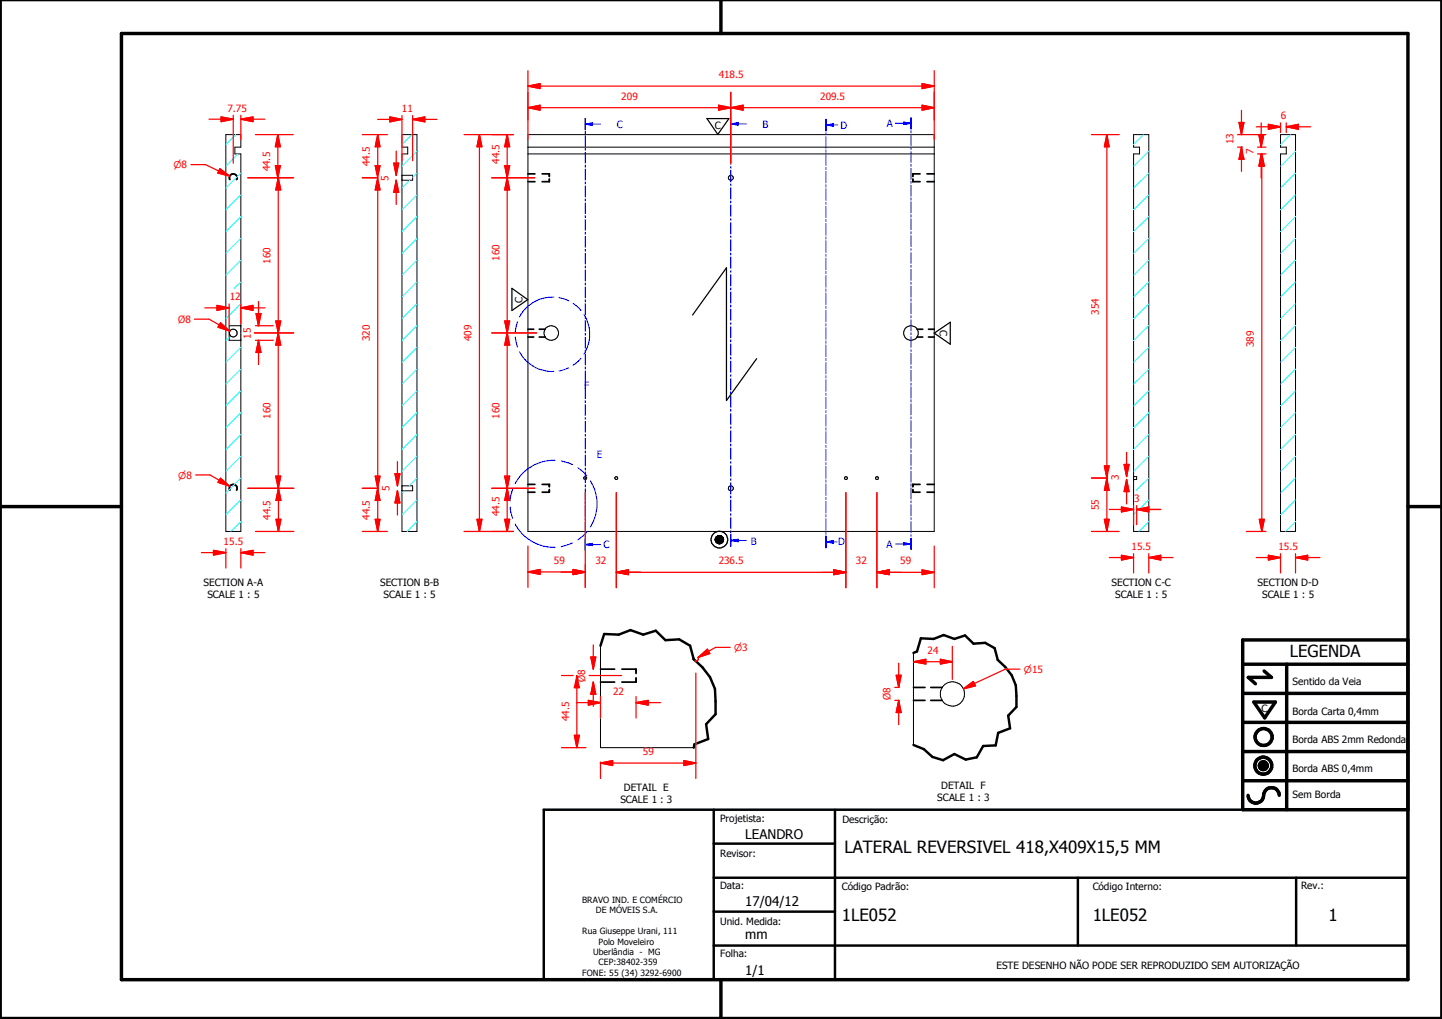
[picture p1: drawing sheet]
<svg xmlns="http://www.w3.org/2000/svg" width="297mm" height="210mm" viewBox="0 0 297 210" stroke-linecap="round" stroke-linejoin="round" font-family="sans-serif">
<g fill="none" stroke="#000" stroke-width=".21">
<path d="M46.5 27.7h3.1v2.6h-1.2v1.4h1.2v77.8h-3.1zM82.8 36.1h2.2v1h-2.2M82.8 27.7h3.1v81.8h-3.1v-77.8h1.2v-1.4h-1.2zM108.8 30.3h83.6M108.8 31.7h83.6M108.8 27.7h83.6v81.8h-83.6zM233.5 27.7h3.1v81.8h-3.1v-77.8h1.2v-1.4h-1.2zM263.8 27.7h3.1v81.8h-3.1v-77.8h1.2v-1.4h-1.2zM49.6 67.1h-2.4v3h2.4M126.7 98.3a.31 .31 0 0 1 .4 0 .31 .31 0 0 1 0 .4h-.3zM174 98.3h.5v.3l-.2 .2-.2-.1zM180.5 98.3h.3l.1 .3a.3 .3 0 0 1-.4 .1 .3 .3 0 0 1 0-.4z"/>
<path d="M233.5 98.8h.1M233.5 98.2h.6v.6h-.6M82.8 100.1h2.2v1h-2.2M147.4 111v.3zM147.4 111.1v.2zM147.4 110.8v.7zM147.4 110.8v.6zM147.4 110.9v.5zM147.4 110.9v.4zM147.5 110.7l.1-.1-.1 1zM147.5 110.7v.9zM147.5 110.7l-.1 .8z"/>
<path d="M147.6 110.6v1.1zM147.6 110.5v1.3zM147.7 110.5v1.3zM147.8 110.4h.1l-.1 1.5zM147.8 110.4v1.5zM147.9 110.4v1.5zM147.9 110.4v1.6zM148 110.3h.1l-.1 1.7zM148 110.3l-.1 1.7zM148.1 110.3v1.7zM148.1 110.3v1.7h-.1zM148.2 110.3h.1l-.1 1.7z"/>
<path d="M148.2 110.3l-.1 1.7zM148.3 110.3v1.7h-.1zM148.3 110.3v1.7zM148.4 110.3l-.1 1.7zM148.4 110.3v1.7zM148.5 110.4l-.1 1.6zM148.5 110.4v1.6zM148.5 110.4v1.5zM148.6 110.4l-.1 1.5zM148.6 110.4v1.5zM148.7 110.5l-.1 1.4zM148.7 110.5v1.3z"/>
<path d="M148.8 110.5l-.1 1.3zM148.8 110.5v1.3zM148.8 110.6v1.2zM148.8 110.6v1.1zM148.9 110.7l-.1 1zM148.9 110.7v.9zM149 110.8l-.1 .8zM149 110.8v.7zM149 110.9v.6zM149 110.9v.5zM149 111v.4zM149 111v.3z"/>
<path d="M149 111.1v.2zM123.7 133v21h19.2M142.9 135.7l.1 .3 .3 .1M188.2 134.5v19M259.4 157.6l1.6 .1zM259.4 157.7l1.6 .1zM259.4 157.8l1.6 .1zM259.4 157.9h1.6v.1zM259.4 157.9l1.6 .1h-1.5zM259.4 157.6h1.6zM259.5 158h1.5zM259.5 158l1.4 .1z"/>
<path d="M259.5 157.5l1.5 .1zM259.5 158.1h1.4zM259.5 157.4l1.5 .1zM259.5 158.1l1.4 .1zM259.5 157.3l1.4 .1zM259.6 158.2h1.3zM259.6 158.2h1.2zM259.6 157.2l1.3 .1zM259.6 158.2l1.2 .1zM259.6 157.2h1.3zM259.7 158.3h1.1zM259.7 158.3l1 .1z"/>
<path d="M259.7 157.1l1.1 .1zM259.7 157.1h1.1zM259.8 158.4h.9zM259.8 158.4h.8zM259.8 157.1h1zM259.8 157.1h.9zM259.8 158.4l.8 .1zM259.8 157l.9 .1zM259.8 157h.8zM259.9 158.5h.7zM259.9 158.5h.6zM259.9 157h.7z"/>
<path d="M260 158.5h.5zM260 158.5h.4zM260 157h.6zM260.1 158.5h.3zM260.1 158.5h.2zM260.1 156.9l.4 .1zM260.1 156.9h.3zM260.1 156.9h.2z"/>
<circle cx="150.5" cy="36.6" r=".5"/>
<circle cx="48" cy="68.6" r=".8"/>
<circle cx="113.6" cy="68.6" r="1.49"/>
<circle cx="187.7" cy="68.6" r="1.5"/>
<circle cx="120.6" cy="98.5" r=".3"/>
<circle cx="150.6" cy="100.6" r=".51"/>
<circle cx="196.2" cy="142.9" r="2.51"/>
</g>
<g fill="#000">
<circle cx="113.2" cy="99.8" r=".18"/>
<circle cx="188" cy="99.8" r=".18"/>
<circle cx="131" cy="137.8" r=".18"/>
</g>
<g fill="none" stroke="#000" stroke-width=".35">
<path d="M47.4 37a.79 .79 0 0 1 .6-1.2 .79 .79 0 0 1 .7 1.2M108.8 35.8h1.4M108.8 37.4h1.4M111.7 35.8h1.5v.6M113.2 36.9v.5h-1.5M188 36.9v.5h1.5M189.5 35.8h-1.5v.6M191 35.8h1.4M191 37.4h1.4M108.8 67.8h1.1M108.8 69.4h1.1M111.1 67.8h1.2"/>
<path d="M111.1 69.4h1.2M188.9 67.8h1.2M188.9 69.4h1.2M191.3 67.8h1.1M191.3 69.4h1.1M108.8 99.8h1.4M111.7 99.8h1.5v.5M189.5 99.8h-1.5v.5M191 99.8h1.4M47.4 101a.79 .79 0 0 1 .6-1.2 .79 .79 0 0 1 .7 1.2M108.8 101.4h1.4M113.2 100.8v.6h-1.5"/>
<path d="M188 100.8v.6h1.5M191 101.4h1.4M123.7 137.8h2.9M128.1 137.8h2.9v.9M131 139.6v.9h-2.9M123.7 140.5h2.9M188.2 141.6h2.3M188.2 144.3h2.3M191.7 141.6h2.4M191.7 144.3h2.4"/>
</g>
<path d="M123.7 133l.8-2.4 3 .1 2.4-.9 2.6 .9 2.6-.8 2 2 2.8-.2 2.3 1.3 .7 2.8a13 13 0 0 1 4.4 6.1l.1 5.2-1.9 2.1 .4 3-2.9 1.1-.1 .7M188.2 134.5l.7-.3 .8-2.7 2.6 .1 2.1-.8 2.2 .8 2.2-.7 1.7 1.7 2.4-.2 2 1.1 .6 2.4 1.5 1.5 1.4 1.7 .9 2.1 .1 2.2v2.2l-1.7 1.8 .4 2.6-2.5 1-.5 2.5-2.6 .2-1.3 2.3-2.3 .5-2.3-1.2-2.3 1.3-2.2-.7-1.8-1.6-2.1-.8M112 166.8h178v35h-178zM147 173.8h25M147 166.8v35M172 166.8v35M147 194.8h143M147 180.8h143M147 187.8h25M222 180.8v14M267 180.8v14" fill="none" stroke="#000" stroke-width=".51"/>
<g fill="#000">
<path d="M147.4 110.9v.4zM147.4 111v.3zM147.4 111.1v.2zM147.5 110.7l-.1 .8zM147.4 110.8v.7zM147.4 110.8v.6zM147.4 110.9v.5zM147.5 110.7l.1-.1-.1 1zM147.5 110.7v.9zM147.6 110.6v1.1zM147.6 110.5v1.3zM147.7 110.5v1.3z"/>
<path d="M147.8 110.4h.1l-.1 1.5zM147.8 110.4v1.5zM147.9 110.4v1.5zM147.9 110.4v1.6zM148 110.3h.1l-.1 1.7zM148 110.3l-.1 1.7zM148.1 110.3v1.7zM148.1 110.3v1.7h-.1zM148.2 110.3h.1l-.1 1.7zM148.2 110.3l-.1 1.7zM148.3 110.3v1.7h-.1zM148.3 110.3v1.7z"/>
<path d="M148.4 110.3l-.1 1.7zM148.4 110.3v1.7zM148.5 110.4l-.1 1.6zM148.5 110.4v1.6zM148.5 110.4v1.5zM148.6 110.4l-.1 1.5zM148.6 110.4v1.5zM148.7 110.5l-.1 1.4zM148.7 110.5v1.3zM148.8 110.5l-.1 1.3zM148.8 110.5v1.3zM148.8 110.6v1.2z"/>
<path d="M148.8 110.6v1.1zM148.9 110.7l-.1 1zM148.9 110.7v.9zM149 110.8l-.1 .8zM149 110.8v.7zM149 110.9v.6zM149 110.9v.5zM149 111v.4zM149 111v.3zM149 111.1v.2zM259.4 157.6h1.6zM259.5 157.5l1.5 .1z"/>
<path d="M259.5 157.4l1.5 .1zM259.5 157.3l1.4 .1zM259.6 157.2l1.3 .1zM259.6 157.2h1.3zM259.7 157.1l1.1 .1zM259.7 157.1h1.1zM259.8 157.1h1zM259.8 157.1h.9zM259.8 157l.9 .1zM259.8 157h.8zM259.9 157h.7zM260 157h.6z"/>
<path d="M260.1 156.9l.4 .1zM260.1 156.9h.3zM260.1 156.9h.2zM260.1 158.5h.2zM260 158.5h.4zM260.1 158.5h.3zM259.9 158.5h.6zM260 158.5h.5zM259.8 158.4l.8 .1zM259.9 158.5h.7zM259.8 158.4h.8zM259.7 158.3l1 .1z"/>
<path d="M259.8 158.4h.9zM259.6 158.2l1.2 .1zM259.7 158.3h1.1zM259.6 158.2h1.2zM259.5 158.1l1.4 .1zM259.6 158.2h1.3zM259.5 158l1.4 .1zM259.5 158.1h1.4zM259.4 157.9l1.6 .1h-1.5zM259.5 158h1.5zM259.4 157.6l1.6 .1zM259.4 157.7l1.6 .1z"/>
<path d="M259.4 157.8l1.6 .1zM259.4 157.9h1.6v.1z"/>
</g>
<g fill="none" stroke="#000" stroke-width=".71">
<path d="M148.5 0v6.9M297 -.1v209.9h-297v-209.9M25 6.9h265v194.9h-265zM0 104.4h25M290 104.4h7M256 136.8h34M260.4 138.2l1.5 1.3h-4.8l1.5 1.3M265 136.8v30M290 131.8h-34v35h34M256 154.8h34M256 148.8h34M256 142.8h34"/>
<path d="M258.3 144.6h4.4l-2.2 3.3zM256 160.8h34M257.1 163.8a1.62 1.62 0 0 0 1.8 1.6 1.62 1.62 0 0 0 1.4-1.9 1.63 1.63 0 0 1 1.7-1.2 1.63 1.63 0 0 1 1.5 1.5M148.5 201.8v8"/>
<circle cx="260.2" cy="157.7" r="1.76"/>
<circle cx="260.2" cy="157.7" r=".82"/>
<circle cx="260.3" cy="151.8" r="1.76"/>
</g>
<g fill="none" stroke="#00f" stroke-width=".21">
<path d="M187.7 24.3v2.2M187.7 26.9v.5M187.7 27.8v2.2M187.7 30.4v.4M187.7 31.2v2.2M187.7 33.8v.5M187.7 34.7v2.3M187.7 37.3v.5M187.7 38.1v2.3M187.7 40.8v.4M187.7 41.6v2.3M187.7 44.2v.5"/>
<path d="M187.7 45.1v2.2M187.7 47.7v.5M187.7 48.6v2.2M187.7 51.2v.4M187.7 52v2.3M187.7 54.7v.4M187.7 55.5v2.2M187.7 58.1v.4M187.7 58.9v2.3M187.7 61.6v.4M187.7 62.4v2.2M187.7 65v.5"/>
<path d="M187.7 65.9v2.3M187.7 68.5v.5M187.7 69.3v2.3M187.7 72v.4M187.7 72.8v2.3M187.7 75.4v.5M187.7 76.3v2.2M187.7 78.9v.5M187.7 79.7v2.3M187.7 82.3v.5M187.7 83.2v2.3M187.7 85.9v.4"/>
<path d="M187.7 86.7v2.2M187.7 89.3v.4M187.7 90.1v2.3M187.7 92.8v.4M187.7 93.6v2.2M187.7 96.2v.5M187.7 97.1v2.2M187.7 99.7v.5M186.1 112.1h1.6M187.7 100.5v2.3M187.7 103.2v.4M187.7 104v2.3"/>
<path d="M187.7 106.6v.5M187.7 107.4v2.3M187.7 110.1v.4M187.7 110.9v2.3"/>
</g>
<path d="M187.7 24.3v2.2M187.7 110.9v2.3" fill="none" stroke="#00f" stroke-width=".3"/>
<path d="M186.1 111.8l1.6 .3-1.6 .2z" fill="#00f"/>
<path d="M186.1 25.4h1.6M184.4 112.1h1.7M186.1 111.8l1.6 .3-1.6 .2z" fill="none" stroke="#00f" stroke-width=".21"/>
<path d="M186.1 25.1l1.6 .3-1.6 .3z" fill="#00f"/>
<g fill="none" stroke="#00f" stroke-width=".21">
<path d="M150.5 24.3v2.4M150.5 27.1v.5M150.5 27.9v2.4M150.5 30.7v.4M150.5 31.5v2.4M150.5 34.2v.5M150.5 35.1v2.4M150.5 37.8v.5M150.5 38.7v2.3M184.4 25.4h1.7M186.1 25.1l1.6 .3-1.6 .3zM150.5 41.4v.4"/>
<path d="M150.5 42.2v2.4M150.5 45v.4M150.5 45.8v2.4M150.5 48.6v.4M150.5 49.4v2.3M150.5 52.1v.4M150.5 52.9v2.4M150.5 55.7v.4M150.5 56.5v2.4M150.5 59.3v.4M150.5 60.1v2.3M150.5 62.8v.5"/>
<path d="M150.5 63.7v2.3M150.5 66.4v.5M150.5 67.3v2.3M150.5 70v.4M150.5 70.8v2.4M150.5 73.6v.4M150.5 74.4v2.4M150.5 77.1v.5M150.5 78v2.3M150.5 80.7v.5M150.5 81.5v2.4M150.5 84.3v.5"/>
<path d="M150.5 85.1v2.4M150.5 87.9v.4M150.5 88.7v2.4M150.5 91.4v.5M150.5 92.2v2.5M150.5 95v.5M150.5 95.8v2.4M150.5 98.6v.4M150.5 99.4v2.4M150.5 102.2v.4M150.5 103v2.4M150.5 105.7v.5"/>
<path d="M150.5 106.6v2.3M150.5 109.3v.5M150.5 110.1v2.4M150.5 111.3h1.6"/>
</g>
<g fill="none" stroke="#0ff" stroke-width=".21">
<path d="M48.6 27.7l-2.1 2.1M49 31.7l-2.5 2.5M49.6 35.6l-3.1 3.1M49.6 53.6l-3.1 3.1M49.6 49.1l-3.1 3.1M49.6 44.6l-3.1 3.1M49.6 40.1l-3.1 3.1M49.6 58.1l-1.4 1.4M47.2 69.5l-.7 .6M49.6 62.6l-3.1 3.1M49.6 76l-3.1 3.1M49.6 71.5l-3.1 3.1"/>
<path d="M49.6 98.5l-3.1 3.1M49.6 94l-3.1 3.1M49.6 89.5l-3.1 3.1M49.6 85l-3.1 3.1M49.6 80.5l-3.1 3.1M49.6 107.4l-2.1 2.1M49.6 103l-3.1 3"/>
</g>
<path d="M150.5 24.3v2.4M150.5 110.1v2.4" fill="none" stroke="#00f" stroke-width=".3"/>
<path d="M150.5 111.3l1.6-.2v.5z" fill="#00f"/>
<path d="M150.5 25.5h1.6M150.5 111.3l1.6-.2v.5zM152.1 111.3h1.7" fill="none" stroke="#00f" stroke-width=".21"/>
<path d="M150.5 25.5l1.6-.2v.5z" fill="#00f"/>
<g fill="none" stroke="#00f" stroke-width=".21">
<path d="M120.6 24.4v2.3M120.6 27.1v.4M120.6 27.9v2.3M120.6 30.6v.4M120.6 31.4v2.2M120.6 34v.5M120.6 34.8v2.3M120.6 37.5v.4M120.6 38.3v2.3M150.5 25.5l1.6-.2v.5zM152.1 25.5h1.7M120.6 40.9v.5"/>
<path d="M120.6 41.8v2.2M120.6 44.4v.4M120.6 45.2v2.3M120.6 47.8v.5M120.6 48.7v2.3M120.6 51.4v.4M120.6 52.2v2.2M120.6 54.8v.4M120.6 55.6v2.3M120.6 58.3v.4M120.6 59.1v2.2M120.6 61.7v.5"/>
<path d="M120.6 62.5v2.3M120.6 65.2v.4M120.6 66v2.3M120.6 68.7v.4M120.6 69.5v2.3M120.6 72.1v.5M120.6 72.9v2.3M120.6 75.6v.4M120.6 76.4v2.3M120.6 79v.5M120.6 79.9v2.2M120.6 82.5v.4"/>
<path d="M120.6 83.3v2.3M120.6 86v.4M120.6 86.8v2.3M120.6 89.5v.4M120.6 90.3v2.2M120.6 92.9v.4M120.6 93.7v2.3M120.6 96.4v.4M120.6 97.2v2.2M120.6 99.8v.5M120.6 100.7v2.2M120.6 103.3v.4"/>
<path d="M120.6 104.1v2.3M120.6 106.8v.4M120.6 107.6v2.3M120.6 110.2v.5M120.6 111v2.3M120.6 112.2h1.4"/>
</g>
<g fill="none" stroke="#0ff" stroke-width=".21">
<path d="M84.4 37.1l-1.6 1.6M84.8 27.7l-2 2.1M85.9 35.6l-.9 .9M85.9 31.2l-3.1 3M85.9 58.1l-3.1 3.1M85.9 53.6l-3.1 3.1M85.9 49.1l-3.1 3.1M85.9 44.6l-3.1 3.1M85.9 40.1l-3.1 3.1M85.9 76l-3.1 3.1M85.9 71.5l-3.1 3.1M85.9 67.1l-3.1 3"/>
<path d="M85.9 62.6l-3.1 3.1M85.9 98.5l-1.6 1.6M85.9 94l-3.1 3.1M85.9 89.5l-3.1 3.1M85.9 85l-3.1 3.1M85.9 80.5l-3.1 3.1M83.3 101.1l-.5 .5M85.9 107.4l-2 2.1M85.9 103l-3.1 3"/>
</g>
<path d="M120.6 24.4v2.3M120.6 111v2.3" fill="none" stroke="#00f" stroke-width=".3"/>
<path d="M120.6 112.2l1.4-.3v.5z" fill="#00f"/>
<path d="M120.6 25.6h1.4M120.6 112.2l1.4-.3v.5zM122 112.2h1.7" fill="none" stroke="#00f" stroke-width=".21"/>
<path d="M120.6 25.6l1.4-.3v.5z" fill="#00f"/>
<g fill="none" stroke="#00f" stroke-width=".21">
<path d="M120.6 25.6l1.4-.3v.5zM122 25.6h1.7M170.1 24.6v2.3M170.1 27.3v.5M170.1 28.2v2.3M170.1 30.9v.5M170.1 31.7v2.4M170.1 34.5v.4M170.1 35.3v2.4M170.1 38.1v.4M170.1 38.9v2.4M170.1 25.7h1.6"/>
<path d="M170.1 41.7v.4M170.1 42.5v2.3M170.1 45.2v.4M170.1 46v2.4M170.1 48.8v.4M170.1 49.6v2.4M170.1 52.4v.4M170.1 53.2v2.4M170.1 55.9v.5M170.1 56.8v2.3M170.1 59.5v.5M170.1 60.4v2.3"/>
<path d="M170.1 63.1v.4M170.1 63.9v2.4M170.1 66.7v.4M170.1 67.5v2.3M170.1 70.2v.5M170.1 71.1v2.3M170.1 73.8v.5M170.1 74.7v2.3M170.1 77.4v.5M170.1 78.2v2.4M114.3 94.8a9.1 9.1 0 0 0-8.2 4.8M115.6 95l2.3 .7"/>
<path d="M119 96.4l1.2 .8 .7 .8M121.6 99a8.9 8.9 0 0 1 0 9.5M170.1 81v.4M170.1 81.8v2.4M170.1 84.6v.4M170.1 85.4v2.4M170.1 88.1v.5M170.1 88.9v2.5M170.1 91.7v.5M170.1 92.5v2.4M170.1 95.3v.5M170.1 96.1v2.4"/>
<path d="M170.1 98.9v.4M170.1 99.7v2.4M105.1 104.4l.1 1.2 .4 1.2M105.6 100.7l-.4 1.3-.1 1.2M106.1 107.9a9.1 9.1 0 0 0 8.2 4.8M117.9 111.8l-2.3 .8M120.9 109.5l-.7 .8-1.2 .9M170.1 102.4v.5M170.1 103.3v2.4M170.1 106v.5M170.1 106.8v2.4M170.1 109.6v.5"/>
<path d="M170.1 110.4v2.4"/>
</g>
<g fill="none" stroke="#0ff" stroke-width=".21">
<path d="M235.5 27.7l-2 2.1M236.6 35.6l-3.1 3.1M236.6 31.2l-3.1 3M236.6 58.1l-3.1 3.1M236.6 53.6l-3.1 3.1M236.6 49.1l-3.1 3.1M236.6 44.6l-3.1 3.1M236.6 40.1l-3.1 3.1M236.6 76l-3.1 3.1M236.6 71.5l-3.1 3.1M236.6 67.1l-3.1 3M236.6 62.6l-3.1 3.1"/>
<path d="M236.6 94l-3.1 3.1M236.6 89.5l-3.1 3.1M236.6 85l-3.1 3.1M236.6 80.5l-3.1 3.1M236.6 98.5l-2.5 2.5M235.5 104.1l-2 1.9M236.6 107.4l-2 2.1M236.6 103l-1.1 1"/>
</g>
<path d="M170.1 24.6v2.3M170.1 110.4v2.4" fill="none" stroke="#00f" stroke-width=".3"/>
<path d="M170.1 25.7l1.6-.2v.5z" fill="#00f"/>
<path d="M170.1 25.7l1.6-.2v.5zM171.7 25.7h.9M170.1 111.6h1.6" fill="none" stroke="#00f" stroke-width=".21"/>
<path d="M170.1 111.6l1.6-.2v.5z" fill="#00f"/>
<path d="M106.1 69.4l.5 2.1M106.6 66.3l-.5 2M107 72.5a7.6 7.6 0 0 0 7.1 4M114.1 61.2a7.7 7.7 0 0 0-7.1 4.1M115.1 61.3l2.1 .7M117.2 75.8l-2.1 .6M118.1 62.5l1.6 1.5M119.7 73.8l-1.6 1.4M120.3 64.8a7.6 7.6 0 0 1 0 8.1M170.1 111.6l1.6-.2v.5zM171.7 111.6h.7" fill="none" stroke="#00f" stroke-width=".21"/>
<g fill="none" stroke="#0ff" stroke-width=".21">
<path d="M265.8 27.7l-2 2.1M266.9 35.6l-3.1 3.1M266.9 31.2l-3.1 3M266.9 58.1l-3.1 3.1M266.9 53.6l-3.1 3.1M266.9 49.1l-3.1 3.1M266.9 44.6l-3.1 3.1M266.9 40.1l-3.1 3.1M266.9 76l-3.1 3.1M266.9 71.5l-3.1 3.1M266.9 67.1l-3.1 3M266.9 62.6l-3.1 3.1"/>
<path d="M266.9 98.5l-3.1 3.1M266.9 94l-3.1 3.1M266.9 89.5l-3.1 3.1M266.9 85l-3.1 3.1M266.9 80.5l-3.1 3.1M266.9 107.4l-2.1 2.1M266.9 103l-3.1 3"/>
</g>
<path d="M108.8 17.7h2.4" fill="none" stroke="#f00" stroke-width=".25"/>
<path d="M108.8 17.7l2.4-.5v1z" fill="#f00"/>
<path d="M108.8 17.7l2.4-.5v1zM189.9 17.7h2.5" fill="none" stroke="#f00" stroke-width=".25"/>
<path d="M189.9 17.2l2.5 .5-2.5 .5z" fill="#f00"/>
<path d="M108.8 14.6v10.1M111.2 17.7h78.7M189.9 17.2l2.5 .5-2.5 .5zM192.4 14.6v10.1M104.5 27.7v2.5" fill="none" stroke="#f00" stroke-width=".25"/>
<path d="M104.5 27.7l.5 2.5h-1z" fill="#f00"/>
<path d="M104.5 27.7l.5 2.5h-1zM104.5 34.1v2.5" fill="none" stroke="#f00" stroke-width=".25"/>
<path d="M104 34.1h1l-.5 2.5z" fill="#f00"/>
<path d="M101.3 27.7h4.4M101.3 36.6h8.8M104 34.1h1l-.5 2.5zM104.5 30.2v3.9M104.5 36.6v2.5" fill="none" stroke="#f00" stroke-width=".25"/>
<path d="M104.5 36.6l.5 2.5h-1z" fill="#f00"/>
<path d="M104.5 36.6l.5 2.5h-1zM104.5 66.1v2.5" fill="none" stroke="#f00" stroke-width=".25"/>
<path d="M104 66.1h1l-.5 2.5z" fill="#f00"/>
<path d="M101.3 36.6h8.8M104.5 39.1v27M101.3 68.6h9.2M104 66.1h1l-.5 2.5zM104.5 68.6v2.5" fill="none" stroke="#f00" stroke-width=".25"/>
<path d="M104.5 68.6l.5 2.5h-1z" fill="#f00"/>
<path d="M104.5 68.6l.5 2.5h-1zM104.5 98.1v2.5" fill="none" stroke="#f00" stroke-width=".25"/>
<path d="M104 98.1h1l-.5 2.5z" fill="#f00"/>
<path d="M101.3 68.6h9.2M104.5 71.1v27M104 98.1h1l-.5 2.5zM101.3 100.6h8.8M104.5 100.6v2.5" fill="none" stroke="#f00" stroke-width=".25"/>
<path d="M104.5 100.6l.5 2.5h-1z" fill="#f00"/>
<path d="M104.5 100.6l.5 2.5h-1zM104.5 107v2.5" fill="none" stroke="#f00" stroke-width=".25"/>
<path d="M104 107h1l-.5 2.5z" fill="#f00"/>
<path d="M98.8 27.7v2.5M101.3 109.5h4.4M101.3 100.6h8.8M104 107h1l-.5 2.5zM104.5 103.1v3.9" fill="none" stroke="#f00" stroke-width=".25"/>
<path d="M98.8 27.7l.5 2.5h-1z" fill="#f00"/>
<path d="M98.8 27.7l.5 2.5h-1zM98.8 107v2.5" fill="none" stroke="#f00" stroke-width=".25"/>
<path d="M98.3 107h1l-.5 2.5z" fill="#f00"/>
<path d="M95.6 27.7h10.1M98.8 30.2v76.8M95.6 109.5h10.1M98.3 107h1l-.5 2.5zM108.8 117.8h2.4" fill="none" stroke="#f00" stroke-width=".25"/>
<path d="M108.8 117.8l2.4-.5v1z" fill="#f00"/>
<path d="M108.8 117.8l2.4-.5v1zM118.1 117.8h2.5" fill="none" stroke="#f00" stroke-width=".25"/>
<path d="M118.1 117.3l2.5 .5-2.5 .5z" fill="#f00"/>
<path d="M108.8 112.5v8.5M111.2 117.8h6.9M118.1 117.3l2.5 .5-2.5 .5zM118.1 117.9h2.5M120.6 116.3v4.7" fill="none" stroke="#f00" stroke-width=".25"/>
<path d="M118.1 117.4l2.5 .5-2.5 .5z" fill="#f00"/>
<path d="M118.1 117.4l2.5 .5-2.5 .5zM127 117.9h2.5" fill="none" stroke="#f00" stroke-width=".25"/>
<path d="M127 117.9l2.5-.5v1z" fill="#f00"/>
<path d="M115.5 117.9h2.6M120.6 101.5v19.5M127 117.9l2.5-.5v1zM127 101.5v19.5M131.9 117.9h-4.9" fill="none" stroke="#f00" stroke-width=".25"/>
<path d="M127 117.9l2.5-.5v1z" fill="#f00"/>
<path d="M127 117.9l2.5-.5v1zM171.7 117.9h2.5" fill="none" stroke="#f00" stroke-width=".25"/>
<path d="M171.7 117.4l2.5 .5-2.5 .5z" fill="#f00"/>
<path d="M127 101.5v19.6M129.5 117.9h44.7M171.7 117.4l2.5 .5-2.5 .5zM174.2 101.5v19.6" fill="none" stroke="#f00" stroke-width=".25"/>
<path d="M171.7 117.4l2.5 .5-2.5 .5z" fill="#f00"/>
<path d="M171.7 117.4l2.5 .5-2.5 .5zM180.6 117.9h2.6" fill="none" stroke="#f00" stroke-width=".25"/>
<path d="M180.6 117.9l2.6-.5v1z" fill="#f00"/>
<path d="M169.2 117.9h2.5M174.2 101.5v19.6M180.6 117.9l2.6-.5v1zM180.6 117.9h5M180.6 101.5v19.6" fill="none" stroke="#f00" stroke-width=".25"/>
<path d="M180.6 117.9l2.6-.5v1z" fill="#f00"/>
<path d="M180.6 117.9l2.6-.5v1zM189.9 117.9h2.5" fill="none" stroke="#f00" stroke-width=".25"/>
<path d="M189.9 117.4l2.5 .5-2.5 .5z" fill="#f00"/>
<path d="M180.6 101.5v19.6M183.2 117.9h6.7M189.9 117.4l2.5 .5-2.5 .5zM192.4 112.5v8.6M121.2 144.7h2.5" fill="none" stroke="#f00" stroke-width=".25"/>
<path d="M121.2 144.3l2.5 .4-2.5 .5z" fill="#f00"/>
<path d="M121.2 144.3l2.5 .4-2.5 .5zM131 144.7h2.5" fill="none" stroke="#f00" stroke-width=".25"/>
<path d="M131 144.7l2.5-.4v.9z" fill="#f00"/>
<path d="M118.7 144.7h2.5M123.7 143.5v4.4M131 144.7l2.5-.4v.9zM131 143.5v4.4M133.5 144.7h2.6" fill="none" stroke="#f00" stroke-width=".25"/>
<path d="M118.8 139.1l.5 2.5h-1z" fill="#f00"/>
<path d="M118.8 139.1l.5 2.5h-1zM118.3 141.6h1M118.8 151.5v2.5" fill="none" stroke="#f00" stroke-width=".25"/>
<path d="M118.3 151.5h1l-.5 2.5z" fill="#f00"/>
<path d="M115.7 139.1h2.4M121.4 139.1h6.7M115.7 154h5M118.3 151.5h1l-.5 2.5zM118.4 141.3l-.1 .3M118.8 141.3v10.2M119.2 141.3l.1 .3M140.9 157.2h2.4" fill="none" stroke="#f00" stroke-width=".25"/>
<path d="M140.9 156.7l2.4 .5-2.4 .5z" fill="#f00"/>
<path d="M123.7 157.2h2.5M140.9 156.7l2.4 .5-2.4 .5z" fill="none" stroke="#f00" stroke-width=".25"/>
<path d="M123.7 157.2l2.5-.5v1z" fill="#f00"/>
<path d="M122.2 135.3v2.5M143.3 138.6v21.8M123.7 157.2l2.5-.5v1zM123.7 157v3.4M126.2 157.2h14.7" fill="none" stroke="#f00" stroke-width=".25"/>
<path d="M121.7 135.3h1l-.5 2.5z" fill="#f00"/>
<path d="M121.7 135.3h1l-.5 2.5zM122.2 140.5v2.5" fill="none" stroke="#f00" stroke-width=".25"/>
<path d="M122.2 140.5l.5 2.5h-1z" fill="#f00"/>
<path d="M232.1 95.7v2.5M122.2 132.8v2.5M122.2 140.5l.5 2.5h-1zM122.2 143v2.5" fill="none" stroke="#f00" stroke-width=".25"/>
<path d="M231.6 95.7h1l-.5 2.5z" fill="#f00"/>
<path d="M231.6 95.7h1l-.5 2.5zM232.1 98.8v2.5" fill="none" stroke="#f00" stroke-width=".25"/>
<path d="M232.1 98.8l.5 2.5h-1z" fill="#f00"/>
<path d="M232.1 98.8l.5 2.5h-1zM232.1 93.2v2.5M232.1 101.3v2.5M234.1 104.9h2.5" fill="none" stroke="#f00" stroke-width=".25"/>
<path d="M234.1 104.9l2.5-.5v1.1z" fill="#f00"/>
<path d="M231 104.9h2.5M234.1 104.9l2.5-.5v1.1z" fill="none" stroke="#f00" stroke-width=".25"/>
<path d="M231 104.4l2.5 .5-2.5 .6z" fill="#f00"/>
<path d="M53.3 64.6v2.5M228.5 104.9h2.5M231 104.4l2.5 .5-2.5 .6zM233.5 104.1v4M234.1 104.1v4M235.5 104.9h3.6" fill="none" stroke="#f00" stroke-width=".25"/>
<path d="M52.7 64.6h1.1l-.5 2.5z" fill="#f00"/>
<path d="M52.7 64.6h1.1l-.5 2.5zM53.3 70.1v2.5" fill="none" stroke="#f00" stroke-width=".25"/>
<path d="M53.3 70.1l.5 2.5h-1.1z" fill="#f00"/>
<path d="M57.2 27.7v2.5M52.6 67.1h3.7M52.6 70.1h3.7M53.3 70.1l.5 2.5h-1.1zM53.3 62.1v2.5M53.3 72.6v2.5" fill="none" stroke="#f00" stroke-width=".25"/>
<path d="M57.2 27.7l.5 2.5h-1z" fill="#f00"/>
<path d="M57.2 27.7l.5 2.5h-1zM57.2 34.1v2.5" fill="none" stroke="#f00" stroke-width=".25"/>
<path d="M56.7 34.1h1l-.5 2.5z" fill="#f00"/>
<path d="M51.1 36.6h9.3M52.6 27.7h7.8M56.7 34.1h1l-.5 2.5zM57.2 30.2v3.9M57.3 36.6v2.5" fill="none" stroke="#f00" stroke-width=".25"/>
<path d="M57.3 36.6l.5 2.5h-1z" fill="#f00"/>
<path d="M57.3 36.6l.5 2.5h-1zM57.3 66.1v2.5" fill="none" stroke="#f00" stroke-width=".25"/>
<path d="M56.8 66.1h1l-.5 2.5z" fill="#f00"/>
<path d="M51.1 36.6h9.4M57.3 39.1v27M52.4 68.6h8.1M56.8 66.1h1l-.5 2.5zM57.3 68.6v2.5" fill="none" stroke="#f00" stroke-width=".25"/>
<path d="M57.3 68.6l.5 2.5h-1z" fill="#f00"/>
<path d="M57.3 68.6l.5 2.5h-1zM57.3 98.1v2.5" fill="none" stroke="#f00" stroke-width=".25"/>
<path d="M56.8 98.1h1l-.5 2.5z" fill="#f00"/>
<path d="M52.4 68.6h8.1M57.3 71.1v27M56.8 98.1h1l-.5 2.5zM51.1 100.6h9.4M57.4 100.6v2.5" fill="none" stroke="#f00" stroke-width=".25"/>
<path d="M57.4 100.6l.5 2.5h-1z" fill="#f00"/>
<path d="M57.4 100.6l.5 2.5h-1zM57.4 107v2.5" fill="none" stroke="#f00" stroke-width=".25"/>
<path d="M56.9 107h1l-.5 2.5z" fill="#f00"/>
<path d="M45 35.2l2.3 1.1M51.1 100.6h9.4M52.6 109.5h7.9M56.9 107h1l-.5 2.5zM57.4 103.1v3.9" fill="none" stroke="#f00" stroke-width=".25"/>
<path d="M45.3 34.8l2 1.5-2.4-.7z" fill="#f00"/>
<path d="M39.3 33.9h3l2.7 1.3M45.3 34.8l2 1.5-2.4-.7zM45.2 66.9l2.1 1.3" fill="none" stroke="#f00" stroke-width=".25"/>
<path d="M45.4 66.5l1.9 1.7-2.4-.8z" fill="#f00"/>
<path d="M40 65.7h3l2.2 1.2M45.4 66.5l1.9 1.7-2.4-.8zM45.2 98.9l2.1 1.3" fill="none" stroke="#f00" stroke-width=".25"/>
<path d="M45.4 98.5l1.9 1.7-2.4-.8z" fill="#f00"/>
<path d="M49.6 63.4h2.5M40.3 97.8h3l1.9 1.1M45.4 98.5l1.9 1.7-2.4-.8z" fill="none" stroke="#f00" stroke-width=".25"/>
<path d="M49.6 63.4l2.5-.5v1z" fill="#f00"/>
<path d="M44.7 63.4h2.5M49.6 63.4l2.5-.5v1z" fill="none" stroke="#f00" stroke-width=".25"/>
<path d="M44.7 62.9l2.5 .5-2.5 .5z" fill="#f00"/>
<path d="M80.3 24.6h2.5M42.2 63.4h2.5M44.7 62.9l2.5 .5-2.5 .5zM47.2 62.6v4.3M49.6 62.6v4.1M52.1 63.4h2.5" fill="none" stroke="#f00" stroke-width=".25"/>
<path d="M80.3 24.1l2.5 .5-2.5 .5z" fill="#f00"/>
<path d="M80.3 24.1l2.5 .5-2.5 .5zM85 24.6h2.5" fill="none" stroke="#f00" stroke-width=".25"/>
<path d="M85 24.6l2.5-.5v1z" fill="#f00"/>
<path d="M77.8 24.6h2.5M81.6 33.6v2.5M82.8 23.8v9.3M85 24.6l2.5-.5v1zM85 23.8v9.3M87.5 24.6h2.5" fill="none" stroke="#f00" stroke-width=".25"/>
<path d="M81.1 33.6h1l-.5 2.5z" fill="#f00"/>
<path d="M81.1 33.6h1l-.5 2.5zM81.6 37.1v2.5" fill="none" stroke="#f00" stroke-width=".25"/>
<path d="M81.6 37.1l.5 2.5h-1z" fill="#f00"/>
<path d="M81.6 37.1l.5 2.5h-1zM81.6 31.1v2.5M81.6 39.6v2.5M81.9 97.6v2.5" fill="none" stroke="#f00" stroke-width=".25"/>
<path d="M81.4 97.6h1l-.5 2.5z" fill="#f00"/>
<path d="M81.4 97.6h1l-.5 2.5zM81.9 101.1v2.5" fill="none" stroke="#f00" stroke-width=".25"/>
<path d="M81.9 101.1l.5 2.5h-1z" fill="#f00"/>
<path d="M81.9 95.1v2.5M77.8 107v2.5M81.9 101.1l.5 2.5h-1zM81.9 103.6v2.5" fill="none" stroke="#f00" stroke-width=".25"/>
<path d="M77.3 107h1l-.5 2.5z" fill="#f00"/>
<path d="M77.3 107h1l-.5 2.5zM77.8 100.6v2.5" fill="none" stroke="#f00" stroke-width=".25"/>
<path d="M77.8 100.6l.5 2.5h-1z" fill="#f00"/>
<path d="M77.8 98.1v2.5M74.6 109.5h5.2M74.6 100.6h3.3M77.8 100.6l.5 2.5h-1zM77.8 100.6l-.5 2.5h1l-.2-1.2M77.8 103.1v3.9M77.8 100.6l.1 .7" fill="none" stroke="#f00" stroke-width=".25"/>
<path d="M77.3 98.1h1l-.5 2.5z" fill="#f00"/>
<path d="M77.3 98.1h1l-.5 2.5zM78.3 98.1h-1l.5 2.5" fill="none" stroke="#f00" stroke-width=".25"/>
<path d="M77.8 36.6l.5 2.5h-1z" fill="#f00"/>
<path d="M74.6 36.6h3.1M77.7 37.2l-.4 1.9h1l-.2-1.1M77.8 36.6l.5 2.5h-1zM77.8 27.7v2.5M77.8 38v60.1M77.9 99.9l-.1 .7M78.3 98.1l-.2 1.1M74.6 100.6h3.3" fill="none" stroke="#f00" stroke-width=".25"/>
<path d="M77.8 27.7l.5 2.5h-1z" fill="#f00"/>
<path d="M77.8 27.7l.5 2.5h-1z" fill="none" stroke="#f00" stroke-width=".25"/>
<path d="M77.3 34.1h1l-.5 2.5z" fill="#f00"/>
<path d="M74.6 27.7h5.2M74.6 36.6h3.1M77.3 34.1h1l-.5 2.5zM77.8 30.2v5.1M78.1 35.3l.2-1.2h-1l.4 1.9M146 134.2l-2.2 1.2" fill="none" stroke="#f00" stroke-width=".25"/>
<path d="M143.8 135.4l1.9-1.7 .5 .9z" fill="#f00"/>
<path d="M228 27.7v2.5M143.8 135.4l1.9-1.7 .5 .9zM143.8 135.4v.4l-.1 .2-.5 .1M150.4 133.3h-3l-1.4 .9" fill="none" stroke="#f00" stroke-width=".25"/>
<path d="M228 27.7l.5 2.5h-1z" fill="#f00"/>
<path d="M228 27.7l.5 2.5h-1zM228 96v2.5" fill="none" stroke="#f00" stroke-width=".25"/>
<path d="M227.5 96h1l-.5 2.5z" fill="#f00"/>
<path d="M224.8 27.7h5.7M228 30.2v65.8M224.8 98.5h3.3M227.5 96h1l-.5 2.5zM228 98.5v2.5M228.1 97.9l-.1 .6M228.3 96.8l.2-.8h-1l.5 2.5" fill="none" stroke="#f00" stroke-width=".25"/>
<path d="M228 98.5l.5 2.5h-1z" fill="#f00"/>
<path d="M228 98.5l.5 2.5h-1zM228 98.5l-.5 2.5h1M228 107v2.5" fill="none" stroke="#f00" stroke-width=".25"/>
<path d="M227.5 107h1l-.5 2.5z" fill="#f00"/>
<path d="M224.8 98.5h3.3M228 98.5l.1 .6M228.2 99.6l.3 1.4M224.8 109.5h5.7M227.5 107h1l-.5 2.5zM228 101v6M231 114.9h2.5" fill="none" stroke="#f00" stroke-width=".25"/>
<path d="M231 114.4l2.5 .5-2.5 .5z" fill="#f00"/>
<path d="M231 114.4l2.5 .5-2.5 .5zM236.6 114.9h2.5" fill="none" stroke="#f00" stroke-width=".25"/>
<path d="M236.6 114.9l2.5-.5v1z" fill="#f00"/>
<path d="M259.8 27.8v2.5M228.5 114.9h2.5M233.5 114v4M236.6 114.9l2.5-.5v1zM236.6 114v4M239.1 114.9h2.5" fill="none" stroke="#f00" stroke-width=".25"/>
<path d="M259.3 27.8h1l-.5 2.5z" fill="#f00"/>
<path d="M259.3 27.8h1l-.5 2.5zM259.8 31.7v2.5" fill="none" stroke="#f00" stroke-width=".25"/>
<path d="M259.8 31.7l.5 2.5h-1z" fill="#f00"/>
<path d="M255.7 25.2v2.5M259.8 31.7l.5 2.5h-1zM259.8 25.3v2.5M259.8 34.2v2.5" fill="none" stroke="#f00" stroke-width=".25"/>
<path d="M255.2 25.2h1l-.5 2.5z" fill="#f00"/>
<path d="M255.2 25.2h1l-.5 2.5zM255.7 30.3v2.5" fill="none" stroke="#f00" stroke-width=".25"/>
<path d="M255.7 30.3l.5 2.5h-1z" fill="#f00"/>
<path d="M254.9 27.7h5.9M254.9 30.3h1M255.7 30.3l.5 2.5h-1zM255.7 22.7v2.5M255.7 32.8v2.5M255.9 31.2l-.2-.9-.5 2.5h1v-.4M259 30.3h1.8M259.9 31.7v2.5" fill="none" stroke="#f00" stroke-width=".25"/>
<path d="M259.9 31.7l.5 2.5h-1z" fill="#f00"/>
<path d="M259.9 31.7l.5 2.5h-1zM259.9 107v2.5" fill="none" stroke="#f00" stroke-width=".25"/>
<path d="M259.4 107h1l-.5 2.5z" fill="#f00"/>
<path d="M259 31.7h1.8M259.9 34.2v72.8M256.7 109.5h4.1M259.4 107h1l-.5 2.5zM261.3 114.9h2.5" fill="none" stroke="#f00" stroke-width=".25"/>
<path d="M261.3 114.4l2.5 .5-2.5 .5z" fill="#f00"/>
<path d="M261.3 114.4l2.5 .5-2.5 .5zM266.9 114.9h2.5" fill="none" stroke="#f00" stroke-width=".25"/>
<path d="M266.9 114.9l2.5-.5v1z" fill="#f00"/>
<path d="M261.3 26.1h2.5M258.8 114.9h2.5M263.8 114v4M266.9 114.9l2.5-.5v1zM266.9 114v4M269.4 114.9h2.5" fill="none" stroke="#f00" stroke-width=".25"/>
<path d="M261.3 25.6l2.5 .5-2.5 .5z" fill="#f00"/>
<path d="M261.3 25.6l2.5 .5-2.5 .5zM265 26.1h2.5" fill="none" stroke="#f00" stroke-width=".25"/>
<path d="M265 26.1l2.5-.5v1z" fill="#f00"/>
<path d="M49.6 24.6h2.5M258.8 26.1h2.5M263.8 25.3v2M265 26.1l2.5-.5v1zM265 25.3v2M267.5 26.1h2.5" fill="none" stroke="#f00" stroke-width=".25"/>
<g fill="none" stroke="#000" stroke-width=".25">
<path d="M145.6 24.4h4.6l-2.3 3.3zM105.4 59.4l3.3 2.3-3.3 2.3zM142.7 64.9l6.9-9.7v27.3l6.3-8.6M192.4 68.6l3.3-2.2v4.5z"/>
<circle cx="148.2" cy="111.2" r=".85"/>
<circle cx="148.2" cy="111.2" r="1.73"/>
</g>
<path d="M49.6 24.6l2.5-.5v1z" fill="#f00"/>
<path d="M45.5 24.6h2.5M49.6 24.6l2.5-.5v1z" fill="none" stroke="#f00" stroke-width=".25"/>
<path d="M45.5 24.1l2.5 .5-2.5 .5z" fill="#f00"/>
<path d="M43 24.6h2.5M45.5 24.1l2.5 .5-2.5 .5zM48 23.7v9.9M49.6 23.7v5M52.1 24.6h2.5M108.8 22.2h2.4" fill="none" stroke="#f00" stroke-width=".25"/>
<path d="M108.8 22.2l2.4-.5v1z" fill="#f00"/>
<path d="M108.8 22.2l2.4-.5v1zM148 22.2h2.5" fill="none" stroke="#f00" stroke-width=".25"/>
<path d="M148 21.7l2.5 .5-2.5 .5z" fill="#f00"/>
<path d="M108.8 19v9.7M150.5 19v14.6M111.2 22.2h36.8M148 21.7l2.5 .5-2.5 .5zM150.5 22.2h2.6" fill="none" stroke="#f00" stroke-width=".25"/>
<path d="M150.5 22.2l2.6-.5v1z" fill="#f00"/>
<path d="M150.5 22.2l2.6-.5v1zM189.9 22.2h2.5" fill="none" stroke="#f00" stroke-width=".25"/>
<path d="M189.9 21.7l2.5 .5-2.5 .5z" fill="#f00"/>
<path d="M150.5 19v14.6M192.4 19v9.7M153.1 22.2h36.8M189.9 21.7l2.5 .5-2.5 .5zM200.7 140.8l-2.2 1.1" fill="none" stroke="#f00" stroke-width=".25"/>
<path d="M198.5 141.9l2-1.5 .5 .9z" fill="#f00"/>
<path d="M188.2 136.3h2.5M210.1 137.8h-3l-6.4 3M198.5 141.9l2-1.5 .5 .9z" fill="none" stroke="#f00" stroke-width=".25"/>
<path d="M188.2 136.3l2.5-.5v1z" fill="#f00"/>
<path d="M188.2 136.3l2.5-.5v1zM193.7 136.3h2.5" fill="none" stroke="#f00" stroke-width=".25"/>
<path d="M193.7 135.8l2.5 .5-2.5 .5z" fill="#f00"/>
<path d="M185.1 139.1v2.5M190.7 136.3h3M193.7 135.8l2.5 .5-2.5 .5zM196.2 133.1v6.9" fill="none" stroke="#f00" stroke-width=".25"/>
<path d="M184.6 139.1h1l-.5 2.5z" fill="#f00"/>
<path d="M184.6 139.1h1l-.5 2.5zM185.1 144.3v2.5" fill="none" stroke="#f00" stroke-width=".25"/>
<path d="M185.1 144.3l.5 2.5h-1z" fill="#f00"/>
<path d="M44 113.8h2.5M185.1 136.6v2.5M184.3 144.3h.9M184.3 141.6h.9M185.1 144.3l.5 2.5h-1zM185.1 146.8v2.5" fill="none" stroke="#f00" stroke-width=".25"/>
<path d="M44 113.4l2.5 .4-2.5 .5z" fill="#f00"/>
<path d="M44 113.4l2.5 .4-2.5 .5zM49.6 113.8h2.5" fill="none" stroke="#f00" stroke-width=".25"/>
<path d="M49.6 113.8l2.5-.4v.9z" fill="#f00"/>
<path d="M41.5 113.8h2.5M46.5 113v4M49.6 113.8l2.5-.4v.9zM49.6 113v4M52.1 113.8h2.5" fill="none" stroke="#f00" stroke-width=".25"/>
<g font-size="3.5">
<text x="173.9" y="175.7">LATERAL REVERSIVEL 418,X409X15,5 MM</text>
<text x="173.4" y="189.7">1LE052</text>
<text x="225.1" y="189.7">1LE052</text>
<text x="273.6" y="189.7">1</text>
</g>
<text font-size="3.4" x="265.7" y="135.4">LEGENDA</text>
<g font-size="2.7">
<text x="153.5" y="172.8">LEANDRO</text>
<text x="153.5" y="186.6">17/04/12</text>
<text x="153.5" y="193.4">mm</text>
<text x="153.5" y="200.8">1/1</text>
</g>
<g font-size="2.1" fill="#f00">
<text x="148.1" y="16.1">418.5</text>
<text x="46.9" y="23">7.75</text>
<text x="82.8" y="23">11</text>
<text x="128" y="20.6">209</text>
<text x="168.9" y="20.6">209.5</text>
<text x="254.1" y="29.8" transform="rotate(-90 254.1 29.8)">13</text>
<text x="263.8" y="24.5">6</text>
<text x="55.6" y="35.3" transform="rotate(-90 55.6 35.3)">44.5</text>
<text x="76.2" y="34.2" transform="rotate(-90 76.2 34.2)">44.5</text>
<text x="102.9" y="33.7" transform="rotate(-90 102.9 33.7)">44.5</text>
<text x="258.2" y="31.6" transform="rotate(-90 258.2 31.6)">7</text>
<text x="80" y="37.2" transform="rotate(-90 80 37.2)">5</text>
<text x="102.9" y="53.7" transform="rotate(-90 102.9 53.7)">160</text>
<text x="55.7" y="54.3" transform="rotate(-90 55.7 54.3)">160</text>
<text x="47.3" y="61.8">12</text>
<text x="226.4" y="64.9" transform="rotate(-90 226.4 64.9)">354</text>
<text x="36.7" y="66.5">Ø8</text>
<text x="51.6" y="69.8" transform="rotate(-90 51.6 69.8)">15</text>
<text x="76.2" y="70.3" transform="rotate(-90 76.2 70.3)">320</text>
<text x="97.2" y="70.3" transform="rotate(-90 97.2 70.3)">409</text>
<text x="258.3" y="71.5" transform="rotate(-90 258.3 71.5)">389</text>
<text x="55.7" y="86.3" transform="rotate(-90 55.7 86.3)">160</text>
<text x="102.9" y="86.3" transform="rotate(-90 102.9 86.3)">160</text>
<text x="80.3" y="101.2" transform="rotate(-90 80.3 101.2)">5</text>
<text x="230.5" y="98.8" transform="rotate(-90 230.5 98.8)">3</text>
<text x="55.7" y="107" transform="rotate(-90 55.7 107)">44.5</text>
<text x="76.2" y="107" transform="rotate(-90 76.2 107)">44.5</text>
<text x="102.9" y="106.3" transform="rotate(-90 102.9 106.3)">44.5</text>
<text x="226.4" y="105.1" transform="rotate(-90 226.4 105.1)">55</text>
<text x="233.6" y="103.3">3</text>
<text x="46.1" y="112.2">15.5</text>
<text x="233.1" y="113.2">15.5</text>
<text x="263.4" y="113.2">15.5</text>
<text x="114.1" y="116.2">59</text>
<text x="122.6" y="116.2">32</text>
<text x="148.1" y="116.2">236.5</text>
<text x="176.3" y="116.2">32</text>
<text x="185.5" y="116.2">59</text>
<text x="191.1" y="134.7">24</text>
<text x="120.5" y="140.5" transform="rotate(-90 120.5 140.5)">Ø8</text>
<text x="126.3" y="143.2">22</text>
<text x="117.2" y="148.6" transform="rotate(-90 117.2 148.6)">44.5</text>
<text x="183.4" y="144.2" transform="rotate(-90 183.4 144.2)">Ø8</text>
<text x="132.4" y="155.5">59</text>
</g>
<g font-size="2.1" fill="#00f">
<text x="127.1" y="26.4">C</text>
<text x="157.1" y="26.3">B</text>
<text x="173.1" y="26.5">D</text>
<text x="182.7" y="26.2">A</text>
<text x="120.3" y="80.2">F</text>
<text x="123" y="94.3">E</text>
<text x="124.3" y="112.9">C</text>
<text x="154.7" y="112.4">B</text>
<text x="172.7" y="112.4">D</text>
<text x="182.6" y="112.9">A</text>
</g>
<g font-size="2.1">
<text x="147.3" y="26.6">C</text>
<text x="107.6" y="62.4" transform="rotate(-90 107.6 62.4)">C</text>
<text x="193.6" y="68" transform="rotate(90 193.6 68)">C</text>
<text x="41.9" y="120.8">SECTION A-A</text>
<text x="42.7" y="123.2">SCALE 1 : 5</text>
<text x="78.3" y="120.8">SECTION B-B</text>
<text x="79" y="123.2">SCALE 1 : 5</text>
<text x="229" y="120.8">SECTION C-C</text>
<text x="229.7" y="123.2">SCALE 1 : 5</text>
<text x="259" y="120.8">SECTION D-D</text>
<text x="260" y="123.2">SCALE 1 : 5</text>
<text x="266.3" y="141.1">Sentido da Veia</text>
<text x="259.8" y="146.7">C</text>
<text x="266.3" y="147.2">Borda Carta 0,4mm</text>
<text x="266.3" y="153.1">Borda ABS 2mm Redonda</text>
<text x="266.3" y="159">Borda ABS 0,4mm</text>
<text x="127.8" y="165.4">SCALE 1 : 3</text>
<text x="128.5" y="163">DETAIL E</text>
<text x="193.1" y="165.1">SCALE 1 : 3</text>
<text x="193.9" y="162.6">DETAIL F</text>
<text x="266.3" y="164.4">Sem Borda</text>
<text x="148.4" y="169.3">Projetista:</text>
<text x="173.5" y="169.5">Descrição:</text>
<text x="148.4" y="176.6">Revisor:</text>
<text x="148.4" y="183.2">Data:</text>
<text x="173.4" y="183.3">Código Padrão:</text>
<text x="225.1" y="183.3">Código Interno:</text>
<text x="268" y="183.2">Rev.:</text>
<text x="148.4" y="190.5">Unid. Medida:</text>
<text x="148.4" y="197.2">Folha:</text>
<text x="205.3" y="199.5">ESTE DESENHO NÃO PODE SER REPRODUZIDO SEM AUTORIZAÇÃO</text>
</g>
<g font-size="1.9" fill="#f00">
<text x="35.8" y="34.7">⌀8</text>
<text x="36.7" y="98.6">⌀8</text>
<text x="151.2" y="134.1">⌀3</text>
<text x="210.9" y="138.6">⌀15</text>
</g>
<g font-size="1.8">
<text x="119.9" y="186">BRAVO IND. E COMÉRCIO</text>
<text x="122.7" y="188.1">DE MÓVEIS S.A.</text>
<text x="119.9" y="192.4">Rua Giuseppe Urani, 111</text>
<text x="122.2" y="196.7">Uberlândia - MG</text>
<text x="123.3" y="194.6">Polo Moveleiro</text>
<text x="119.9" y="201">FONE: 55 (34) 3292-6900</text>
<text x="123.3" y="198.8">CEP:38402-359</text>
</g>
</svg>
